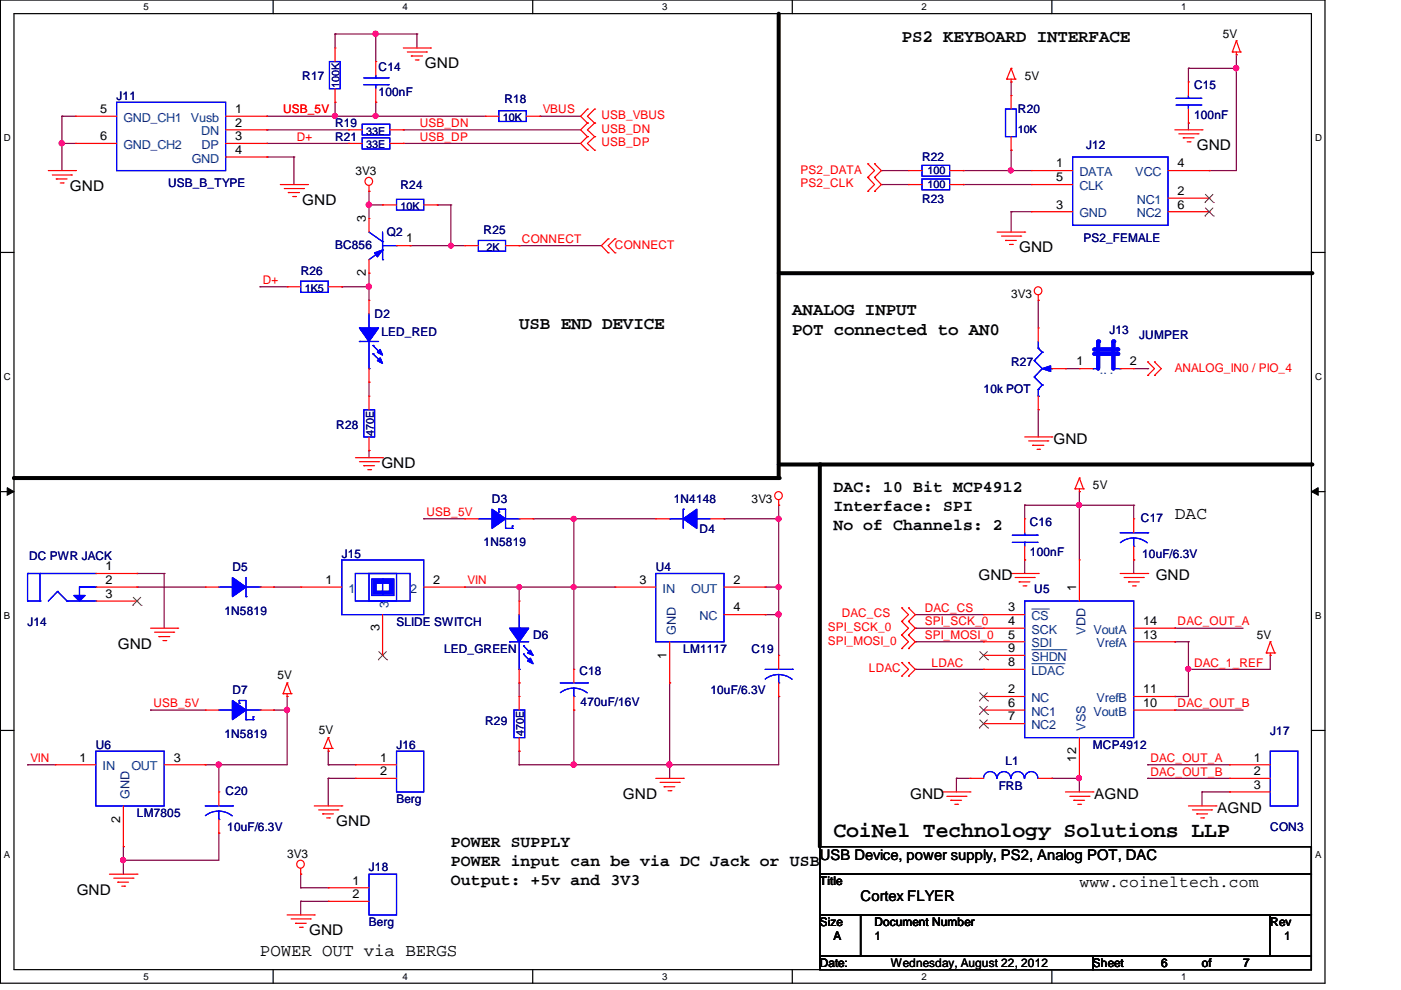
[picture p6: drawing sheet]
<svg xmlns="http://www.w3.org/2000/svg" width="297mm" height="210mm" viewBox="0 0 297 210" stroke-linecap="round" stroke-linejoin="round" font-family="sans-serif">
<path d="M.1 0h280.8v208.5h-280.8zM3 2.9h275v202.7h-275z" fill="none" stroke="#000" stroke-width=".25"/>
<g fill="#fff">
<path d="M30.4 .4h1v2.2h-1z"/>
<path d="M30.4 205.9h1v2.2h-1z"/>
</g>
<path d="M57.9 0v2.9M57.9 205.6v2.9" fill="none" stroke="#000" stroke-width=".25"/>
<g fill="#fff">
<path d="M85.3 .4h1.1v2.2h-1.1z"/>
<path d="M85.3 205.9h1.1v2.2h-1.1z"/>
</g>
<path d="M112.9 0v2.9M112.9 205.6v2.9" fill="none" stroke="#000" stroke-width=".25"/>
<g fill="#fff">
<path d="M140.4 .4h1v2.2h-1z"/>
<path d="M140.4 205.9h1v2.2h-1z"/>
</g>
<path d="M168 0v2.9M168 205.6v2.9" fill="none" stroke="#000" stroke-width=".25"/>
<g fill="#fff">
<path d="M195.4 .4h1v2.2h-1z"/>
<path d="M195.4 205.9h1v2.2h-1z"/>
</g>
<path d="M223 0v2.9M223 205.6v2.9" fill="none" stroke="#000" stroke-width=".25"/>
<g fill="#fff">
<path d="M250.4 .4h1.1v2.2h-1.1z"/>
<path d="M250.4 205.9h1.1v2.2h-1.1z"/>
<path d="M.8 28.2h1.4v2.2h-1.4z"/>
<path d="M278.8 28.2h1.4v2.2h-1.4z"/>
<path d="M.8 78.8h1.4v2.2h-1.4z"/>
<path d="M278.8 78.8h1.4v2.2h-1.4z"/>
</g>
<path d="M.1 53.5h2.9M278 53.5h2.9" fill="none" stroke="#000" stroke-width=".25"/>
<g fill="#fff">
<path d="M.8 129.6h1.3v2.2h-1.3z"/>
<path d="M278.8 129.6h1.3v2.2h-1.3z"/>
</g>
<path d="M.1 104.2h2.9M278 104.2h2.9" fill="none" stroke="#000" stroke-width=".25"/>
<path d="M1.5 103.4l1.5 .8-1.5 .8zM278 104.2l1.5-.8v1.6z" fill="#000" stroke="#000" stroke-width=".21"/>
<g fill="#fff">
<path d="M.8 180.2h1.2v2.2h-1.2z"/>
<path d="M278.8 180.2h1.2v2.2h-1.2z"/>
</g>
<path d="M.1 154.9h2.9M278 154.9h2.9M173.8 179.5h104.2v5.8h-104.2zM173.8 185.3h104.2v8.7h-104.2zM173.8 194h8.7v8.7h-8.7zM182.5 194h86.8v8.7h-86.8zM269.3 194h8.7v8.7h-8.7zM173.8 202.7h57.9v2.9h-57.9zM231.7 202.7h46.3v2.9h-46.3z" fill="none" stroke="#000" stroke-width=".25"/>
<path d="M165.1 2.9v98.5h-162.1M165.1 57.9h112.9M165.1 98.5h112.9M173.8 98.5v81" fill="none" stroke="#000" stroke-width=".85"/>
<g fill="#000">
<circle cx="278" cy="57.9" r=".42"/>
<circle cx="173.8" cy="98.5" r=".42"/>
<circle cx="278" cy="98.5" r=".42"/>
<circle cx="3" cy="101.4" r=".42"/>
<circle cx="165.1" cy="101.4" r=".42"/>
</g>
<g fill="none" stroke="#800040" stroke-width=".25">
<path d="M71 7.2h.1M71 7.2v3M71 7.2h17.4M79.7 7.2h.1M79.7 7.2v5.9M88.4 7.2h.1M88.4 7.2v3M214.4 17.4h.1M214.4 17.4v2.8M252 14.5h.1M252 14.5v2.9M252 14.5h10.1"/>
<path d="M262.1 14.5h.1M262.1 11.6h.1M262.1 11.6v24.6h-5.7M13.1 30.4h.1M13.1 24.7h.1M13.1 24.7h2.9M13.1 30.4h2.9M13.1 24.7v11.5M56.6 24.7h.1M56.6 30.4h.1M56.6 27.5h.1M56.6 33.3h.1"/>
<path d="M56.6 24.7h46.3M56.6 30.4h17.3M56.6 27.5h17.3M56.6 33.3h5.7M62.3 33.3h.1M62.3 33.3v5.8M71 21.7h.1M71 24.7h.1M71 21.7v3M79.7 24.7h.1M79.7 21.7h.1M79.7 21.7v3"/>
<path d="M85.5 27.5h.1M85.5 30.4h.1M85.5 30.4h37.6M85.5 27.5h37.6M114.5 24.7h.1M114.5 24.7h8.6M186.9 39.1h.1M186.9 36.2h.1M186.9 36.2h5.7M186.9 39.1h5.7M204.2 36.2h.1M204.2 39.1h.1"/>
<path d="M204.2 36.2h14.5M204.2 39.1h14.5M214.4 36.2h.1M214.4 31.8h.1M214.4 31.8v4.4M252 26.1h.1M252 26.1v1.4M256.4 36.2h.1M78.2 43.4h.1M78.2 40.6h.1M78.2 57.9h.1M78.2 40.6v5.7"/>
<path d="M78.2 57.9v5.8M78.2 43.4h2.9M87 52.1h.1M87 52.1h11.6M92.7 43.4h.1M92.7 43.4h2.9M95.6 52.1h.1M95.6 43.4h.1M95.6 43.4v8.7M110.1 52.1h.1M110.1 52.1h17.4M214.4 44.9h.1"/>
<path d="M214.4 44.9h4.3M214.4 44.9v4.3M55.1 60.8h.1M55.1 60.8h5.8M72.5 60.8h.1M72.5 60.8h5.7M78.2 60.8h.1M220.1 63.7h.1M220.1 63.7v5.8M225.9 78.2h.1M225.9 78.2h3M240.4 78.2h2.9"/>
<path d="M243.3 78.2h.1M78.2 95.5h.1M78.2 81h.1M78.2 81v3M78.2 95.5v1.5M220.1 86.9h.1M220.1 86.9v5.7M89.8 110h.1M89.8 110h8.8M113 110h.1M113 110h26M121.7 110h.1"/>
<path d="M121.7 110v31.9M153.5 110h.1M153.5 110h11.6M165.1 110h.1M165.1 107.1h.1M165.1 107.1v31.9M217.3 107.1h.1M217.3 118.7h.1M217.3 107.1v2.9M217.3 118.7v2.9M217.3 107.1h23.1M228.9 107.1h.1"/>
<path d="M228.9 104.2h.1M228.9 104.2v14.5M240.4 107.1h.1M240.4 118.7h.1M240.4 107.1v2.9M240.4 118.7v2.9M29 124.5h.1M29 121.6h.1M29 124.5h14.5M29 121.6h5.8M34.8 121.6h.1M34.8 121.6v11.6"/>
<path d="M58 124.5h.1M58 124.5h5.8M98.6 124.5h.1M98.6 124.5h31.8M110.1 124.5h.1M110.1 124.5v2.9M121.7 124.5h.1M162.2 124.5h.1M162.2 130.3h.1M162.2 124.5h2.9M162.2 130.3h2.9M165.1 130.3h.1"/>
<path d="M165.1 124.5h.1M194.1 133.2h.1M194.1 136.1h.1M194.1 130.3h.1M194.1 130.3h14.4M194.1 133.2h14.4M194.1 136.1h14.4M249.1 136.1h.1M249.1 133.2h.1M249.1 133.2h14.5M249.1 136.1h2.9M252 136.1h.1"/>
<path d="M252 136.1v11.6h-2.9M269.3 139h.1M269.3 139v2.9h-17.3M31.9 150.6h.1M31.9 150.6h11.6M58 150.6h.1M58 150.6h2.9M60.9 147.7h.1M60.9 150.6h.1M60.9 147.7v14.5h-17.4M69.6 159.3h.1M69.6 159.3v2.9"/>
<path d="M110.1 144.8h.1M110.1 159.3h.1M110.1 144.8v2.9M110.1 159.3v2.9M121.7 150.6h.1M121.7 150.6v11.6M142 144.8h.1M142 144.8v20.2M165.1 147.7h.1M165.1 147.7v14.5h-55M194.1 141.9h.1M194.1 141.9h14.4"/>
<path d="M249.1 147.7h.1M249.1 150.6h.1M249.1 150.6h14.5M252 141.9h.1M5.8 162.2h.1M5.8 162.2h5.9M26.2 179.5h.1M26.2 179.5v5.8M43.5 162.2h.1M46.4 162.2h.1M46.4 176.6h.1M46.4 162.2v5.7"/>
<path d="M46.4 176.6v5.8h-20.2M69.6 165h.1M69.6 162.2h.1M69.6 162.2h5.8M69.6 165h5.8M69.6 165v5.9M110.1 162.2h.1M121.7 162.2h.1M142 162.2h.1M202.8 165h.1M202.8 165h2.9M202.8 165v2.9"/>
<path d="M223 165h.1M223 165h5.9M228.9 165h.1M228.9 165v2.9M243.3 162.2h.1M243.3 165h.1M243.3 162.2h17.4M243.3 165h17.4M254.8 167.9h.1M254.8 167.9v3M254.8 167.9h5.9M260.7 167.9h.1"/>
<path d="M26.2 182.4h.1M63.8 191.1h.1M63.8 185.3h.1M63.8 188.2h.1M63.8 191.1h5.8M63.8 185.3v2.9M63.8 191.1v2.9M63.8 188.2h5.8"/>
</g>
<g fill="#f0f" stroke="#f0f" stroke-width=".25">
<circle cx="79.6" cy="24.6" r=".53"/>
<circle cx="78.2" cy="60.8" r=".55"/>
<circle cx="78.2" cy="43.4" r=".55"/>
<circle cx="71" cy="24.6" r=".53"/>
<circle cx="95.6" cy="52.1" r=".51"/>
<circle cx="79.6" cy="7.2" r=".55"/>
<circle cx="13.1" cy="30.4" r=".55"/>
<circle cx="141.9" cy="162.1" r=".53"/>
<circle cx="165.1" cy="110" r=".53"/>
<circle cx="121.6" cy="110" r=".53"/>
<circle cx="165.1" cy="130.3" r=".55"/>
<circle cx="165.1" cy="124.5" r=".53"/>
<circle cx="121.6" cy="124.5" r=".53"/>
<circle cx="110.1" cy="124.5" r=".51"/>
<circle cx="121.6" cy="162.1" r=".55"/>
<circle cx="46.4" cy="162.1" r=".55"/>
<circle cx="26.1" cy="182.4" r=".51"/>
<circle cx="60.8" cy="150.5" r=".55"/>
<circle cx="262.1" cy="14.4" r=".55"/>
<circle cx="214.3" cy="36.1" r=".53"/>
<circle cx="228.7" cy="107.1" r=".53"/>
<circle cx="251.9" cy="141.8" r=".53"/>
<circle cx="228.7" cy="165" r=".53"/>
</g>
<g fill="none" stroke="#f00" stroke-width=".25">
<path d="M85.5 10.2h5.8M86.4 11h4M87.2 11.9h.1M87.2 11.9h2.4M88.1 12.7h.5M88.6 12.7h.1M90.4 11h.1M91.3 10.2h.1M213.4 16.8h.1M213.4 16.8h1.8M214.4 17.4h.1M214.4 14.5h.1"/>
<path d="M214.4 16.8v.6M214.4 14.5l-1 2.3M214.4 14.5l.8 2.3M215.2 16.8h.1M261.3 11h.1M261.3 11h1.7M262.1 11.6h.1M262.1 8.7h.1M262.1 11v.6M262.1 8.7l-.8 2.3M262.1 8.7l.9 2.3M263 11h.1"/>
<path d="M10.2 36.2h5.8M11.1 37.1h4.1M11.9 37.9h.1M11.9 37.9h2.3M12.8 38.8h.6M13.4 38.8h.1M15.2 37.1h.1M16 36.2h.1M16 24.7h.1M16 30.4h.1M16 24.7h8.7M16 30.4h8.7"/>
<path d="M47.8 27.5h8.8M47.8 24.7h8.8M47.8 30.4h8.8M47.8 33.3h8.8M56.6 24.7h.1M56.6 27.5h.1M56.6 30.4h.1M56.6 33.3h.1M59.4 39.1h5.8M60.3 40h4M64.3 40h.1M65.2 39.1h.1"/>
<path d="M78.2 39.4v1.2M124.5 23.1h.1M124.5 26.1h.1M124.5 29h.1M124.5 31.8h.1M124.5 23.1l-1.4 1.6 1.4 1.4M124.5 26.1l-1.4 1.4 1.4 1.5M124.5 29l-1.4 1.4 1.4 1.4M126.1 26.1h.1M126.1 23.1h.1M126.1 29h.1M126.1 31.8h.1"/>
<path d="M126.1 23.1l-1.6 1.6 1.6 1.4M126.1 26.1l-1.6 1.4 1.6 1.5M126.1 29l-1.6 1.4 1.6 1.4M184 37.6h.1M184 34.7h.1M184 37.6l1.4 1.5-1.4 1.5M184 34.7l1.4 1.5-1.4 1.4M185.4 37.6h.1M185.4 34.7h.1M185.4 37.6l1.5 1.5-1.5 1.5M185.4 34.7l1.5 1.5-1.5 1.4M192.6 36.2h.1"/>
<path d="M192.6 36.2h2.9M201.3 36.2h2.9M204.2 36.2h.1M218.7 36.2h.1M218.7 39.1h.1M218.7 39.1h8.7M218.7 36.2h8.7M247.6 36.2h8.8M249.1 27.5h5.7M249.9 28.4h4.1M250.9 29.2h.1M250.9 29.2h2.3"/>
<path d="M251.7 30.1h.6M252.3 30.1h.1M254 28.4h.1M254.8 27.5h.1M256.4 36.2h.1M61.1 40.8h.1M61.1 40.8h2.4M62.1 41.7h.6M62.7 41.7h.1M78.2 40.6h.1M78.2 57.9h.1M78.2 46.3h.1"/>
<path d="M78.2 46.3v2.9M78.2 55v2.9M81.1 43.4h.1M81.1 43.4h3M84.1 52.1h2.9M87 52.1h.1M89.8 43.4h2.9M92.7 43.4h.1M128.9 50.6h.1M128.9 53.6h.1M128.9 50.6l-1.4 1.5 1.4 1.5M130.4 53.6h.1"/>
<path d="M130.4 50.6h.1M130.4 50.6l-1.5 1.5 1.5 1.5M184 40.6h.1M185.4 40.6h.1M211.4 49.2h5.9M212.3 50.1h4.1M213.2 51h.1M213.2 51h2.3M214 51.8h.6M214.6 51.8h.1M216.4 50.1h.1M217.3 49.2h.1"/>
<path d="M218.7 44.9h.1M218.7 44.9h8.7M247.6 44.9h8.8M247.6 42h8.8M256.4 42h.1M256.4 44.9h.1M220.1 63.7h.1M220.1 62.6v1.1M243.3 79.6h.1M243.3 76.7h.1M243.3 76.7l1.5 1.5-1.5 1.4M244.8 79.6h.1"/>
<path d="M244.8 76.7h.1M244.8 76.7l1.4 1.5-1.4 1.4M75.4 97h5.7M76.2 97.9h4.1M77.1 98.7h.1M77.1 98.7h2.3M78 99.6h.6M78.2 95.5h.1M78.2 84h.1M78.2 84v2.9M78.2 92.6v2.9M78.6 99.6h.1"/>
<path d="M80.3 97.9h.1M81.1 97h.1M217.3 92.6h5.7M218.1 93.5h4.1M218.9 94.4h.1M218.9 94.4h2.4M219.9 95.3h.5M220.4 95.3h.1M222.2 93.5h.1M223 92.6h.1M165.1 107.1h.1M165.1 106v1.1"/>
<path d="M217.3 110h.1M217.3 118.7h.1M217.3 110v3M217.3 115.8v2.9M227.9 103.6h.1M227.9 103.6h1.8M228.9 104.2h.1M228.9 101.4h.1M228.9 118.7h.1M228.9 103.6v.6M228.9 118.7v8.7M228.9 101.4l-1 2.2"/>
<path d="M228.9 101.4l.8 2.2M229.7 103.6h.1M240.4 110h.1M240.4 118.7h.1M240.4 110v3M240.4 115.8v2.9M31.9 133.2h5.8M32.8 134h4M33.7 135h.1M33.7 135h2.3M34.5 135.8h.6M35.1 135.8h.1"/>
<path d="M36.8 134h.1M37.7 133.2h.1M43.5 124.5h.1M43.5 124.5h2.9M55.1 124.5h2.9M58 124.5h.1M110.1 127.4h.1M110.1 127.4v2.9M130.4 124.5h.1M130.4 124.5h8.6M142 136.1v8.7M153.5 124.5h8.7"/>
<path d="M153.5 130.3h8.7M162.2 124.5h.1M162.2 130.3h.1M165.1 139h.1M165.1 139v2.9M191.2 128.9h.1M191.2 131.8h.1M191.2 134.6h.1M191.2 137.5h.1M191.2 128.9l1.4 1.4-1.4 1.5M191.2 131.8l1.4 1.4-1.4 1.4M191.2 134.6l1.4 1.5-1.4 1.4"/>
<path d="M192.6 131.8h.1M192.6 128.9h.1M192.6 134.6h.1M192.6 137.5h.1M192.6 128.9l1.5 1.4-1.5 1.5M192.6 131.8l1.5 1.4-1.5 1.4M192.6 134.6l1.5 1.5-1.5 1.4M208.5 130.3h.1M208.5 133.2h.1M208.5 136.1h.1M208.5 139h.1M208.5 133.2h8.8"/>
<path d="M208.5 130.3h8.8M208.5 136.1h8.8M208.5 139h8.8M214.4 121.6h5.7M215.2 122.4h4.1M216.1 123.4h.1M216.1 123.4h2.3M216.9 124.2h.6M217.5 124.2h.1M219.3 122.4h.1M220.1 121.6h.1M237.5 121.6h5.8"/>
<path d="M238.3 122.4h4.1M239.3 123.4h.1M239.3 123.4h2.3M240.1 124.2h.6M240.4 133.2h8.7M240.4 136.1h8.7M240.7 124.2h.1M242.4 122.4h.1M243.3 121.6h.1M249.1 136.1h.1M249.1 133.2h.1M268.5 138.4h.1"/>
<path d="M268.5 138.4h1.8M269.3 139h.1M269.3 136.1h.1M269.3 138.4v.6M269.3 136.1l-.8 2.3M269.3 136.1l1 2.3M270.3 138.4h.1M60 147.1h.1M60 147.1h1.7M60.9 147.7h.1M60.9 144.8h.1M60.9 147.1v.6"/>
<path d="M60.9 144.8l-.9 2.3M60.9 144.8l.8 2.3M61.7 147.1h.1M68.7 158.7h.1M68.7 158.7h1.7M69.6 159.3h.1M69.6 156.4h.1M69.6 158.7v.6M69.6 156.4l-.9 2.3M69.6 156.4l.8 2.3M70.4 158.7h.1M110.1 159.3h.1"/>
<path d="M110.1 147.7h.1M110.1 144.8h.1M110.1 141.9v2.9M110.1 147.7v2.9M110.1 156.4v2.9M121.7 141.9h.1M121.7 150.6h.1M121.7 141.9v2.9M121.7 147.7v2.9M142 144.8h.1M165.1 147.7h.1M165.1 144.8v2.9"/>
<path d="M191.2 140.5h.1M191.2 143.4h.1M191.2 140.5l1.4 1.4-1.4 1.5M192.6 143.4h.1M192.6 140.5h.1M192.6 140.5l1.5 1.4-1.5 1.5M208.5 147.7h.1M208.5 150.6h.1M208.5 153.4h.1M208.5 141.9h.1M208.5 147.7h8.8M208.5 150.6h8.8"/>
<path d="M208.5 153.4h8.8M208.5 141.9h8.8M228.9 156.4v8.6M240.4 147.7h8.7M240.4 150.6h8.7M249.1 150.6h.1M249.1 147.7h.1M66.6 170.9h5.9M67.6 171.7h4M68.4 172.6h.1M68.4 172.6h2.3M69.3 173.4h.5"/>
<path d="M69.8 173.4h.1M71.6 171.7h.1M72.5 170.9h.1M75.4 162.2h.1M75.4 165h.1M75.4 165h8.7M75.4 162.2h8.7M139 165h5.9M140 165.9h4M140.8 166.8h.1M140.8 166.8h2.3M141.6 167.7h.6"/>
<path d="M142.2 167.7h.1M144 165.9h.1M144.9 165h.1M199.9 167.9h5.8M200.7 168.8h4.1M201.6 169.7h.1M201.6 169.7h2.3M202.4 170.5h.6M203 170.5h.1M204.8 168.8h.1M205.7 167.9h.1M225.9 167.9h5.8"/>
<path d="M226.8 168.8h4.1M227.7 169.7h.1M227.7 169.7h2.3M228.5 170.5h.6M228.9 165h.1M229.1 170.5h.1M230.9 168.8h.1M231.7 167.9h.1M252 170.9h5.8M252.8 171.7h4.1M253.7 172.6h.1M253.7 172.6h2.3"/>
<path d="M254.6 173.4h.6M255.2 173.4h.1M256.9 171.7h.1M257.8 170.9h.1M23.2 185.3h5.8M24.1 186.2h4.1M25 187h.1M25 187h2.3M25.8 187.9h.6M26.4 187.9h.1M28.2 186.2h.1M29 185.3h.1"/>
<path d="M60.9 194h5.7M61.7 194.8h4.1M62.7 195.8h.1M62.7 195.8h2.2M63.5 196.6h.6M63.8 185.3h.1M63.8 184.2v1.1M64.1 196.6h.1M65.8 194.8h.1M66.6 194h.1"/>
<circle cx="78.2" cy="38.4" r=".82"/>
<circle cx="220.1" cy="61.6" r=".82"/>
<circle cx="165" cy="105.1" r=".82"/>
<circle cx="63.7" cy="183.2" r=".82"/>
</g>
<g fill="none" stroke="#00f" stroke-width=".25">
<path d="M24.7 21.7h23.1v14.5h-23.1zM195.5 35.1h5.8v2.3h-5.8zM227.4 33.3h20.2v14.5h-20.2zM78.2 49.2l2.9 2M81.1 51.2h.1M81.1 53h.1M81.1 55h.1M81.1 53l-2.9 2M81.1 49.2v5.8M81.1 52.1h3M84.1 42.3h5.7v2.2h-5.7zM84.1 52.1h.1"/>
<path d="M77.1 86.9h2.3v5.7h-2.3zM214.6 115h5.3M214.6 113.5h5.3M217.3 113.5h.1M217.3 115h.1M217.3 113v.5M217.3 115v.8M219.9 115h.1M219.9 113.5h.1M237.5 113h5.8M240.4 115.8h.1M240.4 114.1l1.5 .2 1.4 .8"/>
<path d="M240.4 114.1l-1.5 .2-1.4 .8M240.4 114.1v1.7M243.3 113h.1M46.4 124.5h2.9M49.3 124.5h.1M52.2 126.5h.1M52.2 122.4v4.1M52.2 124.5h2.9M55.1 124.5h.1M108 136.1h.1M108 136.1h4.1M110.1 133.2h.1"/>
<path d="M110.1 130.3v2.9M110.1 136.1v5.8M111 136.9h.1M111 138.7h.1M111 136.9l1.7 1.8M111 138.7l1.7 1.8M139 121.6h14.5v14.5h-14.5zM217.3 127.4h23.1v29h-23.1zM84.1 159.3h5.7v8.6h-5.7zM109 150.6h2.3v5.8h-2.3zM110.1 141.9h.1M118.8 144.8h5.7"/>
<path d="M121.7 147.7h.1M121.7 145.9l1.5 .3 1.3 .7M121.7 145.9l-1.6 .2-1.3 .8M121.7 145.9v1.8M124.5 144.8h.1M162.2 141.9h5.8M165.1 144.8h.1M165.1 143l1.5 .3 1.3 .7M165.1 143l-1.5 .3-1.4 .7M165.1 143v1.8M168 141.9h.1"/>
</g>
<g fill="#00f" stroke="#00f" stroke-width=".25">
<path d="M79.4 53.6l1.7-.6-1.1 1.5z"/>
<path d="M49.3 122.4l2.9 2.1-2.9 2z" fill-rule="evenodd"/>
<path d="M49.3 122.4l2.9 2.1-2.9 2z" fill-rule="evenodd"/>
<path d="M108 133.2h4.1l-2 2.9z" fill-rule="evenodd"/>
<path d="M112.4 139.5l.6 1.2-1.2-.6z" fill-rule="evenodd"/>
<path d="M112.4 137.9l.6 1.1-1.2-.6z" fill-rule="evenodd"/>
<path d="M108 133.2h4.1l-2 2.9z" fill-rule="evenodd"/>
<path d="M112.4 139.5l.6 1.2-1.2-.6z" fill-rule="evenodd"/>
<path d="M112.4 137.9l.6 1.1-1.2-.6z" fill-rule="evenodd"/>
</g>
<g fill="none" stroke="#804000" stroke-width=".21">
<path d="M255.4 42.9h.1M255.4 45.8h.1M255.5 41.2l1.8 1.7M255.5 44l1.8 1.8M257.2 41.2l-1.8 1.7M257.2 44l-1.8 1.8M257.3 42.9h.1M257.3 45.8h.1M207.6 139.9h.1M207.7 138.1l1.8 1.8M209.4 138.1l-1.8 1.8M209.5 139.9h.1"/>
<path d="M207.6 148.6h.1M207.6 151.5h.1M207.6 154.4h.1M207.7 146.8l1.8 1.8M207.7 149.7l1.8 1.8M207.7 152.6l1.8 1.8M209.4 146.8l-1.8 1.8M209.4 149.7l-1.8 1.8M209.4 152.6l-1.8 1.8M209.5 148.6h.1M209.5 151.5h.1M209.5 154.4h.1"/>
</g>
<path d="M218.7 129.1h3.6M218.7 137.8h7.4M222.3 129.1h.1M226.1 137.8h.1M218.7 140.7h6.9M225.6 140.7h.1" fill="none" stroke="#004080" stroke-width=".21"/>
<path d="M236.1 72.4v5.8" fill="none" stroke="#00f" stroke-width=".85"/>
<circle cx="236.1" cy="72.4" r=".42" fill="#00f"/>
<path d="M232.8 72.4v5.8" fill="none" stroke="#00f" stroke-width=".85"/>
<circle cx="232.8" cy="72.4" r=".42" fill="#00f"/>
<path d="M232 75h4.9" fill="none" stroke="#00f" stroke-width=".85"/>
<circle cx="236.9" cy="75" r=".42" fill="#00f"/>
<path d="M232 74.1h4.9" fill="none" stroke="#00f" stroke-width=".85"/>
<circle cx="236.9" cy="74.1" r=".42" fill="#00f"/>
<path d="M231.7 78.2h.1M231.7 78.2h1.1M236.1 78.2h1.4M237.5 78.2h.1" fill="none" stroke="#00f" stroke-width=".25"/>
<path d="M236.1 72.4v5.8" fill="none" stroke="#00f" stroke-width=".85"/>
<circle cx="236.1" cy="72.4" r=".42" fill="#00f"/>
<path d="M232.8 72.4v5.8" fill="none" stroke="#00f" stroke-width=".85"/>
<circle cx="232.8" cy="72.4" r=".42" fill="#00f"/>
<path d="M232 75h4.9" fill="none" stroke="#00f" stroke-width=".85"/>
<circle cx="236.9" cy="75" r=".42" fill="#00f"/>
<path d="M232 74.1h4.9" fill="none" stroke="#00f" stroke-width=".85"/>
<circle cx="236.9" cy="74.1" r=".42" fill="#00f"/>
<g fill="none" stroke="#00f" stroke-width=".25">
<path d="M69.8 13.1h2.3v5.7h-2.3zM77.1 18h5.2M77.1 16.5h5.2M79.7 16.5h.1M79.7 18h.1M79.7 15.9v.6M79.7 18v.8M82.3 18h.1M82.3 16.5h.1M76.8 26.3h5.8v2.3h-5.8zM76.8 29.2h5.8v2.4h-5.8zM105.7 23.5h5.9v2.3h-5.9z"/>
<path d="M195.5 37.9h5.8v2.3h-5.8zM213.2 23.1h2.3v5.9h-2.3zM249.3 22.3h5.3M249.3 20.8h5.3M252 20.8h.1M252 22.3h.1M252 20.2v.6M252 22.3v.8M254.6 22.3h.1M254.6 20.8h.1M63.8 59.6h5.8v2.4h-5.8zM101.4 51h5.8v2.3h-5.8z"/>
<path d="M76.2 72.4h.1M76.2 72.4h4.1M78.2 69.5h.1M78.2 78.2h.1M78.2 66.6v2.9M78.2 72.4v5.8M79.1 73.3h.1M79.1 75h.1M79.1 73.3l1.8 1.7M79.1 75l1.8 1.7M219.3 76.5h.1M219.3 79.9h.1"/>
<path d="M219.3 76.5l1.7 1.7M219.3 79.9l1.7 1.7M220.1 73.8h.1M220.1 72.4v1.4M220.1 73.8l.9 .9M221 74.7h.1M221 78.2h.1M221 74.7l-1.7 1.8M221 78.2l-1.7 1.7M222.4 78.2h.6M223 78.2h.1M231.7 78.2h.1"/>
<path d="M231.7 78.2h1.1M236.1 78.2h1.4M237.5 78.2h.1M220.1 82.6h.1M220.1 84h.1M220.1 82.6v1.4M221 81.6h.1M221 81.6l-.9 1M72.5 118.7h17.3v11.6h-17.3zM101.4 110h2.9M104.3 110h.1M105.7 108h.1"/>
<path d="M105.7 108.6h.1M105.7 108h1.5v4M105.7 108v.6M107.2 112h.1M107.2 110h2.9M107.2 112h1.4M108.6 112h.1M108.6 111.5h.1M108.6 111.5v.5M110.1 110h.1M142 110h.1M142 110h2.9"/>
<path d="M144.9 108h.1M144.9 108v4M147.7 110h.1M147.7 110h2.9M5.8 121.6h.1M5.8 127.4h.1M5.8 127.4h2.7M5.8 121.6h14.5M5.8 121.6v5.8M8.5 127.4h.1M8.5 121.6h.1M8.5 121.6v5.8"/>
<path d="M12.2 125.4h.1M12.2 125.4l-2 2M12.2 125.4l2 2M14.2 127.4h.1M14.2 127.4h6.1M16.8 124.5h.1M16.8 124.5h3.5M16.8 124.5v1.8M20.3 127.4h.1M20.3 124.5h.1M20.3 121.6h.1M75.4 121.6h11.6v5.8h-11.6z"/>
<path d="M78.2 121.6h5.9v5.8h-5.9zM78.8 122.8h4.7v3.5h-4.7zM81.1 122.8h.1M81.1 122.8v3.5M20.3 159.3h14.5v11.6h-14.5zM46.4 150.6h2.9M49.3 150.6h.1M50.7 148.5h.1M50.7 149.1h.1M50.7 148.5h1.5v4.1M50.7 148.5v.6M52.2 152.6h.1"/>
<path d="M52.2 150.6h2.9M52.2 152.6h1.5M53.7 152.6h.1M53.7 152h.1M53.7 152v.6M55.1 150.6h.1M269.3 159.3h5.9v11.6h-5.9zM43.5 170.9h5.8M46.4 173.8h.1M46.4 172l1.5 .2 1.3 .8M46.4 172l-1.5 .2-1.4 .7M46.4 172v1.8"/>
<path d="M49.3 170.9h.1M208.5 165a1.4 1.4 0 0 1 1.4-1.4 1.4 1.4 0 0 1 1.4 1.4M211.4 165a1.44 1.44 0 0 1 1.5-1.4 1.44 1.44 0 0 1 1.4 1.4M214.4 165a1.4 1.4 0 0 1 1.4-1.4 1.4 1.4 0 0 1 1.4 1.4M217.3 165a1.4 1.4 0 0 1 1.4-1.4 1.4 1.4 0 0 1 1.3 1.4M78.2 185.3h5.9v8.7h-5.9z"/>
</g>
<g fill="none" stroke="#f00" stroke-width=".25">
<path d="M71 10.2h.1M71 10.2v2.9M71 18.8v2.9M79.7 13.1h.1M79.7 13.1v2.8M79.7 18.8v2.9M252 17.4h.1M252 17.4v2.8M71 21.7h.1M73.9 27.5h.1M73.9 30.4h.1M73.9 27.5h2.9"/>
<path d="M73.9 30.4h2.9M79.7 21.7h.1M82.6 27.5h2.9M82.6 30.4h2.9M85.5 27.5h.1M85.5 30.4h.1M102.9 24.7h.1M102.9 24.7h2.8M111.6 24.7h2.9M114.5 24.7h.1M192.6 39.1h.1M192.6 39.1h2.9"/>
<path d="M201.3 39.1h2.9M204.2 39.1h.1M214.4 20.2h.1M214.4 31.8h.1M214.4 20.2v2.9M214.4 29v2.8M252 26.1h.1M252 23.1v3M98.6 52.1h.1M98.6 52.1h2.8M107.2 52.1h2.9M110.1 52.1h.1"/>
<path d="M60.9 60.8h.1M60.9 60.8h2.9M69.6 60.8h2.9M72.5 60.8h.1M78.2 63.7h.1M78.2 63.7v2.9M78.2 78.2v2.8M220.1 69.5h.1M220.1 69.5v2.9M223 78.2h2.9M225.9 78.2h.1M228.9 78.2h.1"/>
<path d="M228.9 78.2h2.8M237.5 78.2h2.9M240.4 78.2h.1M78.2 81h.1M220.1 86.9h.1M220.1 84v2.9M98.6 110h.1M98.6 110h2.8M110.1 110h2.9M113 110h.1M139 110h.1M139 110h3"/>
<path d="M150.6 110h2.9M153.5 110h.1M20.3 124.5h8.7M20.3 127.4h8.7M20.3 121.6h8.7M29 127.4h.1M29 121.6h.1M29 124.5h.1M63.8 124.5h.1M63.8 124.5h8.7M81.1 139h.1M81.1 130.3v8.7"/>
<path d="M89.8 124.5h8.8M98.6 124.5h.1M43.5 150.6h.1M43.5 150.6h2.9M55.1 150.6h2.9M58 150.6h.1M11.7 162.2h.1M11.7 162.2h8.6M26.2 179.5h.1M26.2 170.9v8.6M34.8 162.2h8.7M43.5 162.2h.1"/>
<path d="M46.4 167.9h.1M46.4 176.6h.1M46.4 167.9v3M46.4 173.8v2.8M205.7 165h.1M205.7 165h2.8M220.1 165h2.9M223 165h.1M260.7 162.2h.1M260.7 165h.1M260.7 167.9h.1M260.7 165h8.6"/>
<path d="M260.7 162.2h8.6M260.7 167.9h8.6M69.6 188.2h.1M69.6 191.1h.1M69.6 188.2h8.6M69.6 191.1h8.6"/>
</g>
<g fill="#00f" stroke="#00f" stroke-width=".25">
<path d="M221 78.2l1.8-.6v1.2z"/>
<path d="M15.7 126.3h2.3l-1.2 1.1z"/>
<path d="M49.3 148.5l2.9 2.1-2.9 2z" fill-rule="evenodd"/>
<path d="M49.3 148.5l2.9 2.1-2.9 2z" fill-rule="evenodd"/>
<path d="M76.2 69.5h4.1l-2.1 2.9z" fill-rule="evenodd"/>
<path d="M80.6 75.9l.5 1.2-1.1-.6z" fill-rule="evenodd"/>
<path d="M80.6 74.1l.5 1.2-1.1-.6z" fill-rule="evenodd"/>
<path d="M76.2 69.5h4.1l-2.1 2.9z" fill-rule="evenodd"/>
<path d="M80.6 75.9l.5 1.2-1.1-.6z" fill-rule="evenodd"/>
<path d="M80.6 74.1l.5 1.2-1.1-.6z" fill-rule="evenodd"/>
<path d="M144.9 110l2.8-2v4z" fill-rule="evenodd"/>
<path d="M144.9 110l2.8-2v4z" fill-rule="evenodd"/>
<path d="M104.3 108l2.9 2-2.9 2z" fill-rule="evenodd"/>
<path d="M104.3 108l2.9 2-2.9 2z" fill-rule="evenodd"/>
</g>
<path d="M79.4 123.4h3.5v2.3h-3.5z" fill="none" stroke="#00f" stroke-width=".85"/>
<path d="M28.1 128.4h.1M28.2 126.6l1.8 1.8M29.9 126.6l-1.8 1.8M30 128.4h.1M80.2 139.9h.1M80.3 138.1l1.7 1.8M82 138.1l-1.8 1.8M82 139.9h.1" fill="none" stroke="#804000" stroke-width=".21"/>
<g fill="#f0f" stroke="#f0f" stroke-width=".25">
<circle cx="79.6" cy="24.6" r=".53"/>
<circle cx="78.2" cy="60.8" r=".55"/>
<circle cx="78.2" cy="43.4" r=".55"/>
<circle cx="71" cy="24.6" r=".53"/>
<circle cx="95.6" cy="52.1" r=".51"/>
<circle cx="79.6" cy="7.2" r=".55"/>
<circle cx="13.1" cy="30.4" r=".55"/>
<circle cx="141.9" cy="162.1" r=".53"/>
<circle cx="165.1" cy="110" r=".53"/>
<circle cx="121.6" cy="110" r=".53"/>
<circle cx="165.1" cy="130.3" r=".55"/>
<circle cx="165.1" cy="124.5" r=".53"/>
<circle cx="121.6" cy="124.5" r=".53"/>
<circle cx="110.1" cy="124.5" r=".51"/>
<circle cx="121.6" cy="162.1" r=".55"/>
<circle cx="46.4" cy="162.1" r=".55"/>
<circle cx="26.1" cy="182.4" r=".51"/>
<circle cx="60.8" cy="150.5" r=".55"/>
<circle cx="262.1" cy="14.4" r=".55"/>
<circle cx="214.3" cy="36.1" r=".53"/>
<circle cx="228.7" cy="107.1" r=".53"/>
<circle cx="251.9" cy="141.8" r=".53"/>
<circle cx="228.7" cy="165" r=".53"/>
</g>
<text font-size="4.6" x="176.7" y="177.5">CoiNel Technology Solutions LLP</text>
<g font-size="3.7">
<text x="191.2" y="8.9">PS2 KEYBOARD INTERFACE</text>
<text x="110.1" y="69.7">USB END DEVICE</text>
<text x="168" y="66.8">ANALOG INPUT</text>
<text x="168" y="71">POT connected to AN0</text>
<text x="249.1" y="110.1">DAC</text>
<text x="55.1" y="202.8">POWER OUT via BERGS</text>
</g>
<g font-size="3.5">
<text x="176.7" y="104.3">DAC: 10 Bit MCP4912</text>
<text x="176.7" y="108.3">Interface: SPI</text>
<text x="176.7" y="112.3">No of Channels: 2</text>
<text x="95.6" y="179.6">POWER SUPPLY</text>
<text x="95.6" y="183.6">POWER input can be via DC Jack or USB</text>
<text x="95.6" y="187.6">Output: +5v and 3V3</text>
<text x="228.9" y="188.1">www.coineltech.com</text>
</g>
<g font-size="3.1">
<text x="90.1" y="14.5">GND</text>
<text x="253.7" y="31.8">GND</text>
<text x="14.8" y="40.5">GND</text>
<text x="64.1" y="43.4">GND</text>
<text x="216.1" y="53.5">GND</text>
<text x="223.4" y="94.1">GND</text>
<text x="80.9" y="99.3">GND</text>
<text x="207.4" y="123">GND</text>
<text x="245" y="123">GND</text>
<text x="25" y="137.5">GND</text>
<text x="132.1" y="169.3">GND</text>
<text x="193" y="169.3">GND</text>
<text x="232" y="169.3">AGND</text>
<text x="258.1" y="172.3">AGND</text>
<text x="71.3" y="175.2">GND</text>
<text x="173.8" y="182.4">USB Device, power supply, PS2, Analog POT, DAC</text>
<text x="16.3" y="189.7">GND</text>
<text x="182.5" y="191.1">Cortex FLYER</text>
<text x="65.5" y="198.3">GND</text>
</g>
<g font-size="2.6">
<text x="21.3" y="24">5</text>
<text x="49.9" y="24">1</text>
<text x="21.3" y="29.7">6</text>
<text x="49.9" y="26.9">2</text>
<text x="49.9" y="29.7">3</text>
<text x="49.9" y="32.6">4</text>
<text x="223.9" y="35.5">1</text>
<text x="249.7" y="35.5">4</text>
<text x="223.9" y="38.5">5</text>
<text x="249.7" y="41.3">2</text>
<text x="77.6" y="47.2" transform="rotate(-90 77.6 47.2)">3</text>
<text x="223.9" y="44.2">3</text>
<text x="249.7" y="44.2">6</text>
<text x="86.1" y="51.4">1</text>
<text x="77.6" y="58.6" transform="rotate(-90 77.6 58.6)">2</text>
<text x="228.3" y="77.5">1</text>
<text x="239.5" y="77.5">2</text>
<text x="22.4" y="120.9">1</text>
<text x="22.4" y="123.8">2</text>
<text x="69" y="123.8">1</text>
<text x="91.9" y="123.8">2</text>
<text x="135.6" y="123.8">3</text>
<text x="155.5" y="123.8">2</text>
<text x="228.2" y="125.4" transform="rotate(-90 228.2 125.4)">1</text>
<text x="22.4" y="126.8">3</text>
<text x="155.5" y="129.6">4</text>
<text x="213.8" y="129.6">3</text>
<text x="80.4" y="133.9" transform="rotate(-90 80.4 133.9)">3</text>
<text x="213.8" y="132.5">4</text>
<text x="213.8" y="135.4">5</text>
<text x="242.4" y="135.4">13</text>
<text x="242.4" y="132.5">14</text>
<text x="141.3" y="139.6" transform="rotate(-90 141.3 139.6)">1</text>
<text x="213.8" y="141.2">8</text>
<text x="213.8" y="138.3">9</text>
<text x="213.8" y="147">2</text>
<text x="213.8" y="149.9">6</text>
<text x="242.4" y="149.9">10</text>
<text x="242.4" y="147">11</text>
<text x="213.8" y="152.8">7</text>
<text x="16.8" y="161.5">1</text>
<text x="36.8" y="161.5">3</text>
<text x="80.6" y="161.5">1</text>
<text x="228.2" y="161.5" transform="rotate(-90 228.2 161.5)">12</text>
<text x="265.9" y="161.5">1</text>
<text x="80.6" y="164.4">2</text>
<text x="265.9" y="164.4">2</text>
<text x="265.9" y="167.2">3</text>
<text x="25.5" y="174.4" transform="rotate(-90 25.5 174.4)">2</text>
<text x="74.8" y="187.6">1</text>
<text x="74.8" y="190.4">2</text>
</g>
<g font-size="2.6" fill="#004080">
<text x="26.2" y="25.8">GND_CH1</text>
<text x="40.5" y="25.8">Vusb</text>
<text x="42.7" y="28.7">DN</text>
<text x="26.2" y="31.6">GND_CH2</text>
<text x="40.6" y="34.5">GND</text>
<text x="42.8" y="31.6">DP</text>
<text x="228.9" y="37.4">DATA</text>
<text x="228.9" y="40.3">CLK</text>
<text x="240.7" y="37.4">VCC</text>
<text x="228.9" y="46.1">GND</text>
<text x="241" y="43.2">NC1</text>
<text x="241" y="46.1">NC2</text>
<text x="233.2" y="79.3">.. .</text>
<text x="73.9" y="125.7">1</text>
<text x="87" y="125.7">2</text>
<text x="140.5" y="125.7">IN</text>
<text x="146.6" y="125.7">OUT</text>
<text x="82.4" y="128.9" transform="rotate(-90 82.4 128.9)">3</text>
<text x="148.3" y="131.5">NC</text>
<text x="218.7" y="131.5">CS</text>
<text x="143.3" y="134.6" transform="rotate(-90 143.3 134.6)">GND</text>
<text x="218.7" y="134.4">SCK</text>
<text x="218.7" y="137.3">SDI</text>
<text x="230.1" y="134.5" transform="rotate(-90 230.1 134.5)">VDD</text>
<text x="231.8" y="134.4">VoutA</text>
<text x="232.5" y="137.3">VrefA</text>
<text x="218.7" y="143.1">LDAC</text>
<text x="218.7" y="140.1">SHDN</text>
<text x="218.7" y="148.9">NC</text>
<text x="232.5" y="148.9">VrefB</text>
<text x="218.7" y="151.7">NC1</text>
<text x="218.7" y="154.6">NC2</text>
<text x="230.1" y="155" transform="rotate(-90 230.1 155)">VSS</text>
<text x="231.8" y="151.7">VoutB</text>
<text x="21.8" y="163.3">IN</text>
<text x="27.9" y="163.3">OUT</text>
<text x="27.4" y="169.4" transform="rotate(-90 27.4 169.4)">GND</text>
</g>
<g font-size="2.5">
<text x="259.2" y="8.1">5V</text>
<text x="217.3" y="16.9">5V</text>
<text x="75.4" y="37.1">3V3</text>
<text x="214.4" y="63.2">3V3</text>
<text x="159.3" y="106.6">3V3</text>
<text x="231.7" y="103.7">5V</text>
<text x="266.4" y="135.6">5V</text>
<text x="58.8" y="143.9">5V</text>
<text x="67.6" y="155.5">5V</text>
<text x="60.9" y="181.9">3V3</text>
<text x="173.8" y="187.7">Title</text>
<text x="173.8" y="196.4">Size</text>
<text x="185.4" y="196.4">Document Number</text>
<text x="269.3" y="196.4">Rev</text>
<text x="176.7" y="199.2">A</text>
<text x="185.4" y="199.2">1</text>
<text x="272.3" y="199.2">1</text>
<text x="173.8" y="205.1">Date:</text>
<text x="188.9" y="205.1">Wednesday, August 22, 2012</text>
<text x="231.7" y="205.1">Sheet</text>
<text x="246.2" y="205.1">6</text>
<text x="254.8" y="205.1">of</text>
<text x="263.6" y="205.1">7</text>
</g>
<g font-size="2.5" fill="#000080">
<text x="64.1" y="16.9">R17</text>
<text x="80.3" y="15.1">C14</text>
<text x="24.7" y="21.2">J11</text>
<text x="80.3" y="20.3">100nF</text>
<text x="106.9" y="21.8">R18</text>
<text x="253.2" y="18.9">C15</text>
<text x="71" y="27">R19</text>
<text x="71" y="29.9">R21</text>
<text x="215.8" y="24.1">R20</text>
<text x="253.2" y="25.2">100nF</text>
<text x="195.5" y="34.2">R22</text>
<text x="230.3" y="31.6">J12</text>
<text x="35.6" y="39.7">USB_B_TYPE</text>
<text x="84.9" y="40">R24</text>
<text x="195.5" y="42.9">R23</text>
<text x="71" y="52.8">BC856</text>
<text x="82" y="50.1">Q2</text>
<text x="102.5" y="49.5">R25</text>
<text x="229.7" y="51.3">PS2_FEMALE</text>
<text x="63.8" y="58.3">R26</text>
<text x="79.4" y="67.5">D2</text>
<text x="80.9" y="71.3">LED_RED</text>
<text x="235.2" y="70.7">J13</text>
<text x="241.6" y="71.9">JUMPER</text>
<text x="214.4" y="77.7">R27</text>
<text x="208.5" y="83.4">10k POT</text>
<text x="71.3" y="90.9">R28</text>
<text x="104.3" y="106.6">D3</text>
<text x="142.8" y="106.6">1N4148</text>
<text x="148.3" y="113">D4</text>
<text x="218.4" y="111.5">C16</text>
<text x="241.9" y="110.7">C17</text>
<text x="6.2" y="118.8">DC PWR JACK</text>
<text x="72.5" y="118.2">J15</text>
<text x="102.5" y="115.8">1N5819</text>
<text x="218.4" y="117.9">100nF</text>
<text x="242.1" y="118.2">10uF/6.3V</text>
<text x="49.3" y="121.1">D5</text>
<text x="139" y="121.1">U4</text>
<text x="219.3" y="125.7">U5</text>
<text x="47.6" y="130.3">1N5819</text>
<text x="5.8" y="132.7">J14</text>
<text x="84.1" y="132.7">SLIDE SWITCH</text>
<text x="113" y="135.6">D6</text>
<text x="94.1" y="138.4">LED_GREEN</text>
<text x="122.9" y="143.1">C18</text>
<text x="144.9" y="138.4">LM1117</text>
<text x="159.3" y="138.4">C19</text>
<text x="49.3" y="147.2">D7</text>
<text x="123.1" y="149.8">470uF/16V</text>
<text x="150.6" y="147.2">10uF/6.3V</text>
<text x="102.9" y="153.8">R29</text>
<text x="269.3" y="155.8">J17</text>
<text x="20.3" y="158.8">U6</text>
<text x="47.6" y="156.4">1N5819</text>
<text x="84.1" y="158.8">J16</text>
<text x="231.7" y="158.8">MCP4912</text>
<text x="211.8" y="167.4">FRB</text>
<text x="213.2" y="162.2">L1</text>
<text x="29" y="173.2">LM7805</text>
<text x="47.8" y="168.6">C20</text>
<text x="84.1" y="170.3">Berg</text>
<text x="48.2" y="176.1">10uF/6.3V</text>
<text x="269.3" y="176.1">CON3</text>
<text x="78.2" y="184.8">J18</text>
<text x="78.2" y="196.4">Berg</text>
</g>
<g font-size="2.5" fill="#f00">
<text x="60" y="24.1">USB_5V</text>
<text x="62.9" y="29.8">D+</text>
<text x="89" y="26.9">USB_DN</text>
<text x="89" y="29.8">USB_DP</text>
<text x="115.1" y="24.1">VBUS</text>
<text x="127.5" y="25.2">USB_VBUS</text>
<text x="127.5" y="28.1">USB_DN</text>
<text x="127.5" y="31">USB_DP</text>
<text x="169.8" y="39.7">PS2_CLK</text>
<text x="169.8" y="36.8">PS2_DATA</text>
<text x="110.7" y="51.5">CONNECT</text>
<text x="130.4" y="52.8">CONNECT</text>
<text x="55.7" y="60.2">D+</text>
<text x="249.1" y="78.8">ANALOG_IN0 / PIO_4</text>
<text x="90.4" y="109.4">USB_5V</text>
<text x="99.1" y="123.9">VIN</text>
<text x="178.5" y="130.9">DAC_CS</text>
<text x="196.1" y="129.7">DAC_CS</text>
<text x="175.5" y="133.8">SPI_SCK_0</text>
<text x="175.5" y="136.8">SPI_MOSI_0</text>
<text x="196.1" y="132.6">SPI_SCK_0</text>
<text x="196.1" y="135.5">SPI_MOSI_0</text>
<text x="249.7" y="132.6">DAC_OUT_A</text>
<text x="184.2" y="142.5">LDAC</text>
<text x="197.5" y="141.3">LDAC</text>
<text x="253.2" y="141.3">DAC_1_REF</text>
<text x="32.5" y="150">USB_5V</text>
<text x="249.7" y="150">DAC_OUT_B</text>
<text x="6.4" y="161.6">VIN</text>
<text x="243.9" y="161.6">DAC_OUT_A</text>
<text x="243.9" y="164.4">DAC_OUT_B</text>
</g>
<g font-size="2.3" fill="#000080">
<text x="72" y="18.6" transform="rotate(-90 72 18.6)">100K</text>
<text x="77.6" y="28.5">33E</text>
<text x="106.6" y="25.7">10K</text>
<text x="215.8" y="28.3">10K</text>
<text x="77.6" y="31.4">33E</text>
<text x="196.7" y="36.9">100</text>
<text x="196.7" y="39.8">100</text>
<text x="84.9" y="44.5">10K</text>
<text x="103.1" y="53.2">2K</text>
<text x="64.6" y="61.8">1K5</text>
<text x="79.2" y="92.4" transform="rotate(-90 79.2 92.4)">470E</text>
<text x="111.1" y="156.1" transform="rotate(-90 111.1 156.1)">470E</text>
</g>
<g font-size="2">
<text x="30.4" y="2.1">5</text>
<text x="85.3" y="2.1">4</text>
<text x="140.4" y="2.1">3</text>
<text x="195.4" y="2.1">2</text>
<text x="250.4" y="2.1">1</text>
<text x=".8" y="30">D</text>
<text x="278.8" y="30">D</text>
<text x=".8" y="80.6">C</text>
<text x="278.8" y="80.6">C</text>
<text x=".8" y="131.3">B</text>
<text x="278.8" y="131.3">B</text>
<text x=".8" y="182">A</text>
<text x="278.8" y="182">A</text>
<text x="30.4" y="207.7">5</text>
<text x="85.3" y="207.7">4</text>
<text x="140.4" y="207.7">3</text>
<text x="195.4" y="207.7">2</text>
<text x="250.4" y="207.7">1</text>
</g>
</svg>
